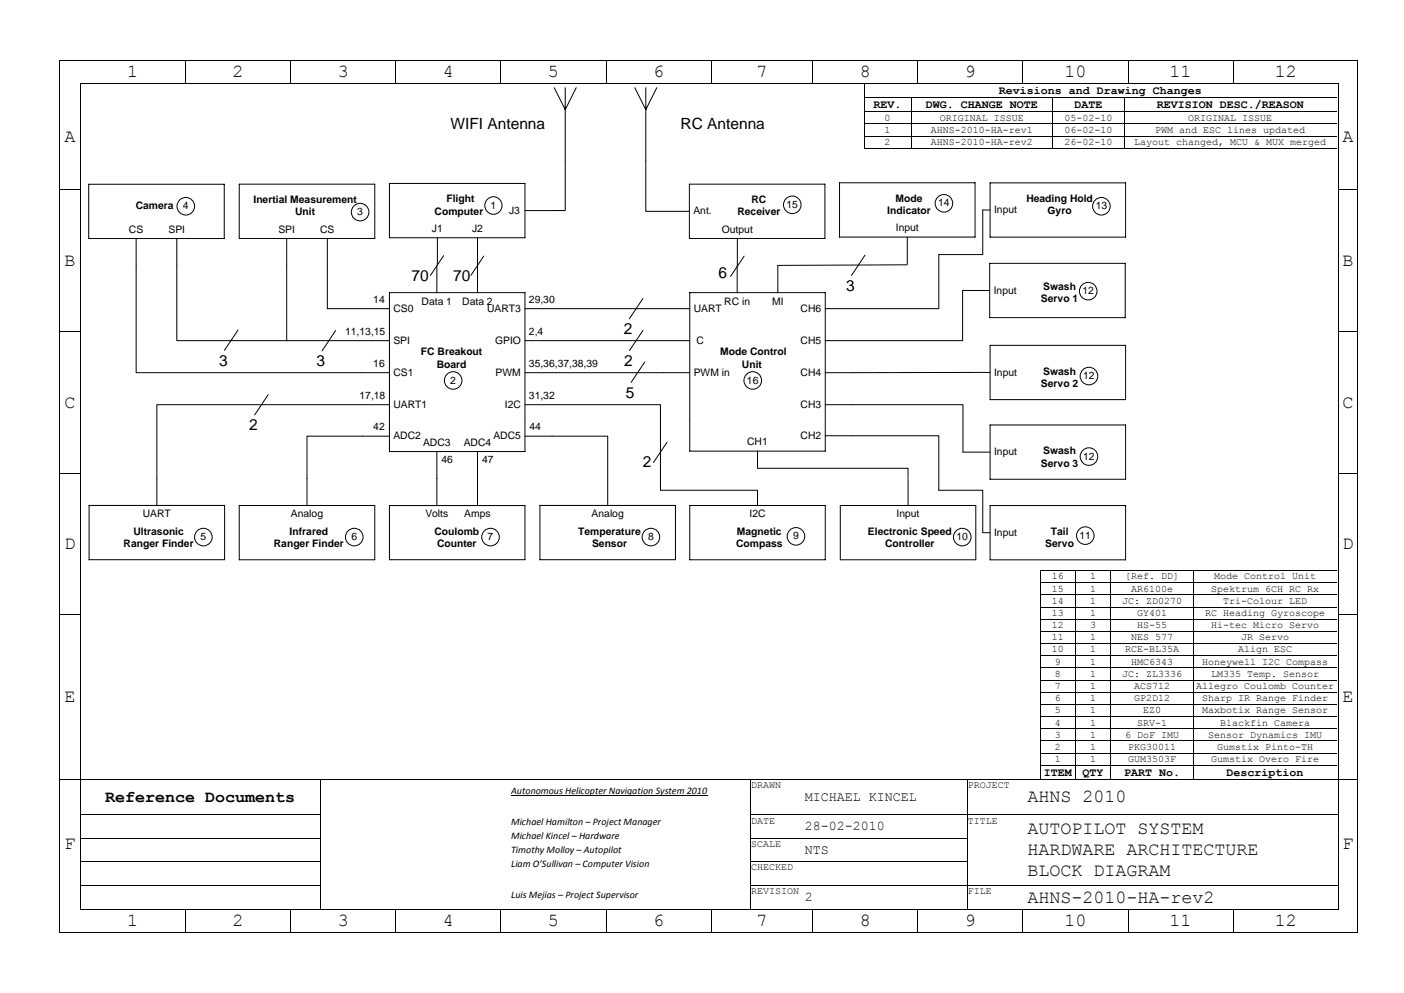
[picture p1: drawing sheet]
<svg xmlns="http://www.w3.org/2000/svg" width="297mm" height="210mm" viewBox="0 0 297 210" stroke-linecap="round" stroke-linejoin="round" font-family="sans-serif">
<g fill="#000">
<path d="M12.5 12.7h.2v.2h-.2z" fill-rule="evenodd"/>
<path d="M12.5 12.7h.2v.2h-.2z" fill-rule="evenodd"/>
<path d="M12.5 17.6h.2v.2h-.2z" fill-rule="evenodd"/>
<path d="M16.9 17.6h.2v.2h-.2z" fill-rule="evenodd"/>
<path d="M16.9 17.6h.2v.2h-.2z" fill-rule="evenodd"/>
<path d="M17 12.7h.2v.2h-.2z" fill-rule="evenodd"/>
<path d="M17.1 17.6h.2v.2h-.2z" fill-rule="evenodd"/>
<path d="M39.2 12.7h.1v.2h-.1z" fill-rule="evenodd"/>
<path d="M39.2 17.6h.1v.2h-.1z" fill-rule="evenodd"/>
<path d="M61.4 12.7h.2v.2h-.2z" fill-rule="evenodd"/>
<path d="M61.4 17.6h.2v.2h-.2z" fill-rule="evenodd"/>
<path d="M83.7 12.7h.1v.2h-.1z" fill-rule="evenodd"/>
<path d="M83.7 17.6h.1v.2h-.1z" fill-rule="evenodd"/>
<path d="M105.9 12.7h.2v.2h-.2z" fill-rule="evenodd"/>
<path d="M105.9 17.6h.2v.2h-.2z" fill-rule="evenodd"/>
<path d="M128.1 12.7h.2v.2h-.2z" fill-rule="evenodd"/>
<path d="M128.1 17.6h.2v.2h-.2z" fill-rule="evenodd"/>
<path d="M150.4 12.7h.2v.2h-.2z" fill-rule="evenodd"/>
<path d="M150.4 17.6h.2v.2h-.2z" fill-rule="evenodd"/>
<path d="M171.8 12.7h.2v.2h-.2z" fill-rule="evenodd"/>
<path d="M171.8 17.6h.2v.2h-.2z" fill-rule="evenodd"/>
<path d="M194.1 12.7h.2v.2h-.2z" fill-rule="evenodd"/>
<path d="M194.1 17.6h.2v.2h-.2z" fill-rule="evenodd"/>
<path d="M216.3 12.7h.2v.2h-.2z" fill-rule="evenodd"/>
<path d="M216.3 17.6h.2v.2h-.2z" fill-rule="evenodd"/>
<path d="M238.5 12.7h.2v.2h-.2z" fill-rule="evenodd"/>
<path d="M238.5 17.6h.2v.2h-.2z" fill-rule="evenodd"/>
<path d="M260.8 12.7h.2v.2h-.2z" fill-rule="evenodd"/>
<path d="M260.8 17.6h.2v.2h-.2z" fill-rule="evenodd"/>
<path d="M283 17.6h.2v.2h-.2z" fill-rule="evenodd"/>
<path d="M283 17.6h.2v.2h-.2z" fill-rule="evenodd"/>
<path d="M283.1 12.7h.2v.2h-.2z" fill-rule="evenodd"/>
<path d="M287.2 12.7h.2v.2h-.2z" fill-rule="evenodd"/>
<path d="M287.2 12.7h.2v.2h-.2z" fill-rule="evenodd"/>
<path d="M287.2 17.6h.2v.2h-.2z" fill-rule="evenodd"/>
<path d="M182.7 20.6h.2v.2h-.2z" fill-rule="evenodd"/>
<path d="M182.7 23.6h.2v.2h-.2z" fill-rule="evenodd"/>
<path d="M182.7 26.1h.2v.2h-.2z" fill-rule="evenodd"/>
<path d="M182.7 28.7h.2v.2h-.2z" fill-rule="evenodd"/>
<path d="M182.7 31.3h.2v.2h-.2z" fill-rule="evenodd"/>
<path d="M182.7 31.3h.2v.2h-.2z" fill-rule="evenodd"/>
<path d="M192.6 20.6h.2v.2h-.2z" fill-rule="evenodd"/>
<path d="M192.6 23.6h.2v.2h-.2z" fill-rule="evenodd"/>
<path d="M192.6 26.1h.2v.2h-.2z" fill-rule="evenodd"/>
<path d="M192.6 28.7h.2v.2h-.2z" fill-rule="evenodd"/>
<path d="M192.6 31.3h.2v.2h-.2z" fill-rule="evenodd"/>
<path d="M222.7 20.6h.1v.2h-.1z" fill-rule="evenodd"/>
<path d="M222.7 23.6h.1v.2h-.1z" fill-rule="evenodd"/>
<path d="M222.7 26.1h.1v.2h-.1z" fill-rule="evenodd"/>
<path d="M222.7 28.7h.1v.2h-.1z" fill-rule="evenodd"/>
<path d="M222.7 31.3h.1v.2h-.1z" fill-rule="evenodd"/>
<path d="M237.7 20.6h.2v.2h-.2z" fill-rule="evenodd"/>
<path d="M237.7 23.6h.2v.2h-.2z" fill-rule="evenodd"/>
<path d="M237.7 26.1h.2v.2h-.2z" fill-rule="evenodd"/>
<path d="M237.7 28.7h.2v.2h-.2z" fill-rule="evenodd"/>
<path d="M237.7 31.3h.2v.2h-.2z" fill-rule="evenodd"/>
<path d="M12.5 40.1h.2v.2h-.2z" fill-rule="evenodd"/>
<path d="M16.9 40.1h.2v.2h-.2z" fill-rule="evenodd"/>
<path d="M283 40.1h.2v.2h-.2z" fill-rule="evenodd"/>
<path d="M287.2 40.1h.2v.2h-.2z" fill-rule="evenodd"/>
<path d="M12.5 70.1h.2v.2h-.2z" fill-rule="evenodd"/>
<path d="M16.9 70.1h.2v.2h-.2z" fill-rule="evenodd"/>
<path d="M283 70.1h.2v.2h-.2z" fill-rule="evenodd"/>
<path d="M287.2 70.1h.2v.2h-.2z" fill-rule="evenodd"/>
<path d="M12.5 100.1h.2v.1h-.2z" fill-rule="evenodd"/>
<path d="M16.9 100.1h.2v.1h-.2z" fill-rule="evenodd"/>
<path d="M283 100.1h.2v.1h-.2z" fill-rule="evenodd"/>
<path d="M287.2 100.1h.2v.1h-.2z" fill-rule="evenodd"/>
<path d="M12.5 129.9h.2v.1h-.2z" fill-rule="evenodd"/>
<path d="M16.9 129.9h.2v.1h-.2z" fill-rule="evenodd"/>
<path d="M220 120.6h.2v.2h-.2z" fill-rule="evenodd"/>
<path d="M220 120.6h.2v.2h-.2z" fill-rule="evenodd"/>
<path d="M220 123.2h.2v.1h-.2z" fill-rule="evenodd"/>
<path d="M220 125.7h.2v.2h-.2z" fill-rule="evenodd"/>
<path d="M220 128.3h.2v.2h-.2z" fill-rule="evenodd"/>
<path d="M220 130.9h.2v.1h-.2z" fill-rule="evenodd"/>
<path d="M220 133.5h.2v.1h-.2z" fill-rule="evenodd"/>
<path d="M220 136h.2v.2h-.2z" fill-rule="evenodd"/>
<path d="M220 138.6h.2v.2h-.2z" fill-rule="evenodd"/>
<path d="M220.2 120.6h.1v.2h-.1z" fill-rule="evenodd"/>
<path d="M227.4 120.6h.2v.2h-.2z" fill-rule="evenodd"/>
<path d="M227.4 123.2h.2v.1h-.2z" fill-rule="evenodd"/>
<path d="M227.4 125.7h.2v.2h-.2z" fill-rule="evenodd"/>
<path d="M227.4 128.3h.2v.2h-.2z" fill-rule="evenodd"/>
<path d="M227.4 130.9h.2v.1h-.2z" fill-rule="evenodd"/>
<path d="M227.4 133.5h.2v.1h-.2z" fill-rule="evenodd"/>
<path d="M227.4 136h.2v.2h-.2z" fill-rule="evenodd"/>
<path d="M227.4 138.6h.2v.2h-.2z" fill-rule="evenodd"/>
<path d="M227.6 120.6h.1v.2h-.1z" fill-rule="evenodd"/>
<path d="M234.9 120.6h.2v.2h-.2z" fill-rule="evenodd"/>
<path d="M234.9 123.2h.2v.1h-.2z" fill-rule="evenodd"/>
<path d="M234.9 125.7h.2v.2h-.2z" fill-rule="evenodd"/>
<path d="M234.9 128.3h.2v.2h-.2z" fill-rule="evenodd"/>
<path d="M234.9 130.9h.2v.1h-.2z" fill-rule="evenodd"/>
<path d="M234.9 133.5h.2v.1h-.2z" fill-rule="evenodd"/>
<path d="M234.9 136h.2v.2h-.2z" fill-rule="evenodd"/>
<path d="M234.9 138.6h.2v.2h-.2z" fill-rule="evenodd"/>
<path d="M235.1 120.6h.2v.2h-.2z" fill-rule="evenodd"/>
<path d="M252.4 120.6h.2v.2h-.2z" fill-rule="evenodd"/>
<path d="M252.4 123.2h.2v.1h-.2z" fill-rule="evenodd"/>
<path d="M252.4 125.7h.2v.2h-.2z" fill-rule="evenodd"/>
<path d="M252.4 128.3h.2v.2h-.2z" fill-rule="evenodd"/>
<path d="M252.4 130.9h.2v.1h-.2z" fill-rule="evenodd"/>
<path d="M252.4 133.5h.2v.1h-.2z" fill-rule="evenodd"/>
<path d="M252.4 136h.2v.2h-.2z" fill-rule="evenodd"/>
<path d="M252.4 138.6h.2v.2h-.2z" fill-rule="evenodd"/>
<path d="M252.6 120.6h.2v.2h-.2z" fill-rule="evenodd"/>
<path d="M283 129.9h.2v.1h-.2z" fill-rule="evenodd"/>
<path d="M287.2 129.9h.2v.1h-.2z" fill-rule="evenodd"/>
<path d="M220 141.2h.2v.1h-.2z" fill-rule="evenodd"/>
<path d="M220 143.7h.2v.2h-.2z" fill-rule="evenodd"/>
<path d="M220 146.3h.2v.2h-.2z" fill-rule="evenodd"/>
<path d="M220 148.9h.2v.2h-.2z" fill-rule="evenodd"/>
<path d="M220 151.5h.2v.1h-.2z" fill-rule="evenodd"/>
<path d="M220 154h.2v.2h-.2z" fill-rule="evenodd"/>
<path d="M220 156.6h.2v.2h-.2z" fill-rule="evenodd"/>
<path d="M220 159.2h.2v.2h-.2z" fill-rule="evenodd"/>
<path d="M227.4 141.2h.2v.1h-.2z" fill-rule="evenodd"/>
<path d="M227.4 143.7h.2v.2h-.2z" fill-rule="evenodd"/>
<path d="M227.4 146.3h.2v.2h-.2z" fill-rule="evenodd"/>
<path d="M227.4 148.9h.2v.2h-.2z" fill-rule="evenodd"/>
<path d="M227.4 151.5h.2v.1h-.2z" fill-rule="evenodd"/>
<path d="M227.4 154h.2v.2h-.2z" fill-rule="evenodd"/>
<path d="M227.4 156.6h.2v.2h-.2z" fill-rule="evenodd"/>
<path d="M227.4 159.2h.2v.2h-.2z" fill-rule="evenodd"/>
<path d="M234.9 141.2h.2v.1h-.2z" fill-rule="evenodd"/>
<path d="M234.9 143.7h.2v.2h-.2z" fill-rule="evenodd"/>
<path d="M234.9 146.3h.2v.2h-.2z" fill-rule="evenodd"/>
<path d="M234.9 148.9h.2v.2h-.2z" fill-rule="evenodd"/>
<path d="M234.9 151.5h.2v.1h-.2z" fill-rule="evenodd"/>
<path d="M234.9 154h.2v.2h-.2z" fill-rule="evenodd"/>
<path d="M234.9 156.6h.2v.2h-.2z" fill-rule="evenodd"/>
<path d="M234.9 159.2h.2v.2h-.2z" fill-rule="evenodd"/>
<path d="M252.4 141.2h.2v.1h-.2z" fill-rule="evenodd"/>
<path d="M252.4 143.7h.2v.2h-.2z" fill-rule="evenodd"/>
<path d="M252.4 146.3h.2v.2h-.2z" fill-rule="evenodd"/>
<path d="M252.4 148.9h.2v.2h-.2z" fill-rule="evenodd"/>
<path d="M252.4 151.5h.2v.1h-.2z" fill-rule="evenodd"/>
<path d="M252.4 154h.2v.2h-.2z" fill-rule="evenodd"/>
<path d="M252.4 156.6h.2v.2h-.2z" fill-rule="evenodd"/>
<path d="M252.4 159.2h.2v.2h-.2z" fill-rule="evenodd"/>
<path d="M12.5 164.8h.2v.1h-.2z" fill-rule="evenodd"/>
<path d="M12.5 172.2h.2v.2h-.2z" fill-rule="evenodd"/>
<path d="M12.5 177.2h.2v.1h-.2z" fill-rule="evenodd"/>
<path d="M16.9 164.8h.2v.1h-.2z" fill-rule="evenodd"/>
<path d="M16.9 172.2h.2v.2h-.2z" fill-rule="evenodd"/>
<path d="M16.9 177.2h.2v.1h-.2z" fill-rule="evenodd"/>
<path d="M67.6 164.8h.2v.1h-.2z" fill-rule="evenodd"/>
<path d="M67.6 172.2h.2v.2h-.2z" fill-rule="evenodd"/>
<path d="M67.6 177.2h.2v.1h-.2z" fill-rule="evenodd"/>
<path d="M158.7 164.8h.2v.1h-.2z" fill-rule="evenodd"/>
<path d="M158.7 172.2h.2v.2h-.2z" fill-rule="evenodd"/>
<path d="M158.7 177.2h.2v.1h-.2z" fill-rule="evenodd"/>
<path d="M170.2 164.8h.2v.1h-.2z" fill-rule="evenodd"/>
<path d="M170.2 172.2h.2v.2h-.2z" fill-rule="evenodd"/>
<path d="M170.2 177.2h.2v.1h-.2z" fill-rule="evenodd"/>
<path d="M204.5 164.8h.2v.1h-.2z" fill-rule="evenodd"/>
<path d="M204.5 172.2h.2v.2h-.2z" fill-rule="evenodd"/>
<path d="M204.5 177.2h.2v.1h-.2z" fill-rule="evenodd"/>
<path d="M217.3 164.8h.2v.1h-.2z" fill-rule="evenodd"/>
<path d="M217.3 172.2h.2v.2h-.2z" fill-rule="evenodd"/>
<path d="M220 161.8h.2v.2h-.2z" fill-rule="evenodd"/>
<path d="M227.4 161.8h.2v.2h-.2z" fill-rule="evenodd"/>
<path d="M234.9 161.8h.2v.2h-.2z" fill-rule="evenodd"/>
<path d="M252.4 161.8h.2v.2h-.2z" fill-rule="evenodd"/>
<path d="M283 164.8h.2v.1h-.2z" fill-rule="evenodd"/>
<path d="M283 172.2h.2v.2h-.2z" fill-rule="evenodd"/>
<path d="M283 177.2h.2v.1h-.2z" fill-rule="evenodd"/>
<path d="M287.2 164.8h.2v.1h-.2z" fill-rule="evenodd"/>
<path d="M287.2 172.2h.2v.2h-.2z" fill-rule="evenodd"/>
<path d="M287.2 177.2h.2v.1h-.2z" fill-rule="evenodd"/>
<path d="M12.5 182.1h.2v.2h-.2z" fill-rule="evenodd"/>
<path d="M12.5 187.1h.2v.2h-.2z" fill-rule="evenodd"/>
<path d="M12.5 192.2h.2v.2h-.2z" fill-rule="evenodd"/>
<path d="M12.5 197.1h.2v.2h-.2z" fill-rule="evenodd"/>
<path d="M12.5 197.1h.2v.2h-.2z" fill-rule="evenodd"/>
<path d="M16.8 197.1h.1v.2h-.1z" fill-rule="evenodd"/>
<path d="M16.9 182.1h.2v.2h-.2z" fill-rule="evenodd"/>
<path d="M16.9 187.1h.2v.2h-.2z" fill-rule="evenodd"/>
<path d="M16.9 192.2h.2v.2h-.2z" fill-rule="evenodd"/>
<path d="M16.9 192.2h.2v.2h-.2z" fill-rule="evenodd"/>
<path d="M17.1 192.2h.2v.2h-.2z" fill-rule="evenodd"/>
<path d="M39.2 192.2h.1v.2h-.1z" fill-rule="evenodd"/>
<path d="M39.2 197.1h.1v.2h-.1z" fill-rule="evenodd"/>
<path d="M61.4 192.2h.2v.2h-.2z" fill-rule="evenodd"/>
<path d="M61.4 197.1h.2v.2h-.2z" fill-rule="evenodd"/>
<path d="M67.6 182.1h.2v.2h-.2z" fill-rule="evenodd"/>
<path d="M67.6 187.1h.2v.2h-.2z" fill-rule="evenodd"/>
<path d="M67.6 192.2h.2v.2h-.2z" fill-rule="evenodd"/>
<path d="M83.7 192.2h.1v.2h-.1z" fill-rule="evenodd"/>
<path d="M83.7 197.1h.1v.2h-.1z" fill-rule="evenodd"/>
<path d="M105.9 192.2h.2v.2h-.2z" fill-rule="evenodd"/>
<path d="M105.9 197.1h.2v.2h-.2z" fill-rule="evenodd"/>
<path d="M128.1 192.2h.2v.2h-.2z" fill-rule="evenodd"/>
<path d="M128.1 197.1h.2v.2h-.2z" fill-rule="evenodd"/>
<path d="M150.4 192.2h.2v.2h-.2z" fill-rule="evenodd"/>
<path d="M150.4 197.1h.2v.2h-.2z" fill-rule="evenodd"/>
<path d="M158.7 182.1h.2v.2h-.2z" fill-rule="evenodd"/>
<path d="M158.7 187.1h.2v.2h-.2z" fill-rule="evenodd"/>
<path d="M158.7 192.2h.2v.2h-.2z" fill-rule="evenodd"/>
<path d="M170.2 182.1h.2v.2h-.2z" fill-rule="evenodd"/>
<path d="M170.2 187.1h.2v.2h-.2z" fill-rule="evenodd"/>
<path d="M170.2 192.2h.2v.2h-.2z" fill-rule="evenodd"/>
<path d="M170.4 192.2h1.4v.2h-1.4z" fill-rule="evenodd"/>
<path d="M171.8 192.2h.2v.2h-.2z" fill-rule="evenodd"/>
<path d="M171.8 197.1h.2v.2h-.2z" fill-rule="evenodd"/>
<path d="M194.1 192.2h.2v.2h-.2z" fill-rule="evenodd"/>
<path d="M194.1 197.1h.2v.2h-.2z" fill-rule="evenodd"/>
<path d="M204.5 182.1h.2v.2h-.2z" fill-rule="evenodd"/>
<path d="M204.5 187.1h.2v.2h-.2z" fill-rule="evenodd"/>
<path d="M204.5 192.2h.2v.2h-.2z" fill-rule="evenodd"/>
<path d="M216.3 192.2h.2v.2h-.2z" fill-rule="evenodd"/>
<path d="M216.3 197.1h.2v.2h-.2z" fill-rule="evenodd"/>
<path d="M216.5 192.2h.8v.2h-.8z" fill-rule="evenodd"/>
<path d="M217.3 187.1h.2v.2h-.2z" fill-rule="evenodd"/>
<path d="M217.3 192.2h.2v.2h-.2z" fill-rule="evenodd"/>
<path d="M238.5 192.2h.2v.2h-.2z" fill-rule="evenodd"/>
<path d="M238.5 197.1h.2v.2h-.2z" fill-rule="evenodd"/>
<path d="M260.8 192.2h.2v.2h-.2z" fill-rule="evenodd"/>
<path d="M260.8 197.1h.2v.2h-.2z" fill-rule="evenodd"/>
<path d="M282.9 197.1h.1v.2h-.1z" fill-rule="evenodd"/>
<path d="M283 182.1h.2v.2h-.2z" fill-rule="evenodd"/>
<path d="M283 187.1h.2v.2h-.2z" fill-rule="evenodd"/>
<path d="M283 192.2h.2v.2h-.2z" fill-rule="evenodd"/>
<path d="M283 192.2h.2v.2h-.2z" fill-rule="evenodd"/>
<path d="M287.2 182.1h.2v.2h-.2z" fill-rule="evenodd"/>
<path d="M287.2 187.1h.2v.2h-.2z" fill-rule="evenodd"/>
<path d="M287.2 192.2h.2v.2h-.2z" fill-rule="evenodd"/>
<path d="M287.2 197.1h.2v.2h-.2z" fill-rule="evenodd"/>
<path d="M287.2 197.1h.2v.2h-.2z" fill-rule="evenodd"/>
</g>
<g fill="none" stroke="#000" stroke-width=".21">
<path d="M12.6 12.9v4.7M12.6 17.8v22.3M12.7 12.8h4.3M17 17.8v22.3M17.2 12.8h22M17.3 17.7h21.9M39.3 12.9v4.7M39.3 12.8h22.1M39.3 17.7h22.1M61.5 12.9v4.7M61.6 12.8h22.1M61.6 17.7h22.1"/>
<path d="M83.8 12.9v4.7M83.8 12.8h22.1M83.8 17.7h22.1M106 12.9v4.7M106.1 12.8h22M106.1 17.7h22M128.2 12.9v4.7M128.3 12.8h22.1M128.3 17.7h22.1M150.5 12.9v4.7M150.6 12.8h21.2M150.6 17.7h21.2"/>
<path d="M171.9 12.9v4.7M172 12.8h22.1M172 17.7h22.1M182.8 17.8v2.8M194.2 12.9v4.7M194.3 12.8h22M194.3 17.7h22M216.4 12.9v4.7M216.5 12.8h22M216.5 17.7h22M238.6 12.9v4.7M238.7 12.8h22.1"/>
<path d="M238.7 17.7h22.1M260.9 12.9v4.7M261 12.8h22.1M261 17.7h22M283.1 17.8v22.3M283.3 12.8h3.9M287.3 12.9v4.7M287.3 17.8v22.3M182.8 20.8v2.8M182.8 23.8v2.3M182.8 26.3v2.4M182.8 28.9v2.4"/>
<path d="M182.9 20.7h9.7M182.9 23.7h9.7M182.9 26.2h9.7M182.9 28.8h9.7M182.9 31.4h9.7M192.7 20.8v2.8M192.7 23.8v2.3M192.7 26.3v2.4M192.7 28.9v2.4M192.8 20.7h29.9M192.8 23.7h29.9M192.8 26.2h29.9"/>
<path d="M192.8 28.8h29.9M192.8 31.4h29.9M222.8 20.8v2.8M222.8 23.8v2.3M222.8 26.3v2.4M222.8 28.9v2.4M222.8 20.7h14.9M222.8 23.7h14.9M222.8 26.2h14.9M222.8 28.8h14.9M222.8 31.4h14.9M237.8 20.8v2.8"/>
<path d="M237.8 23.8v2.3M237.8 26.3v2.4M237.8 28.9v2.4M237.9 20.7h44.9M237.9 23.7h44.9M237.9 26.2h44.9M237.9 28.8h44.9M237.9 31.4h44.9M12.6 40.3v29.8M12.7 40.2h4.2M17 40.3v29.8M283.1 40.3v29.8"/>
<path d="M283.2 40.2h4M287.3 40.3v29.8M12.6 70.3v29.8M12.7 70.2h4.2M17 70.3v29.8M283.1 70.3v29.8M283.2 70.2h4M287.3 70.3v29.8M12.6 100.2v29.7M12.7 100.1h4.2M17 100.2v29.7M283.1 100.2v29.7"/>
<path d="M283.2 100.1h4M287.3 100.2v29.7M12.6 130v34.8M12.7 129.9h4.2M17 130v34.8M220.1 120.8v2.4M220.1 123.3v2.4M220.1 125.9v2.4M220.1 128.5v2.4M220.1 131v2.5M220.1 133.6v2.4M220.1 136.2v2.4"/>
<path d="M220.1 138.8v2.4M220.2 123.3h7.2M220.2 125.8h7.2M220.2 128.4h7.2M220.2 131h7.2M220.2 133.5h7.2M220.2 136.1h7.2M220.2 138.7h7.2M220.3 120.7h7.1M227.5 120.8v2.4M227.5 123.3v2.4M227.5 125.9v2.4"/>
<path d="M227.5 128.5v2.4M227.5 131v2.5M227.5 133.6v2.4M227.5 136.2v2.4M227.5 138.8v2.4M227.6 123.3h7.3M227.6 125.8h7.3M227.6 128.4h7.3M227.6 131h7.3M227.6 133.5h7.3M227.6 136.1h7.3M227.6 138.7h7.3"/>
<path d="M227.7 120.7h7.2M235 120.8v2.4M235 123.3v2.4M235 125.9v2.4M235 128.5v2.4M235 131v2.5M235 133.6v2.4M235 136.2v2.4M235 138.8v2.4M235.1 123.3h17.3M235.1 125.8h17.3M235.1 128.4h17.3"/>
<path d="M235.1 131h17.3M235.1 133.5h17.3M235.1 136.1h17.3M235.1 138.7h17.3M235.3 120.7h17.1M252.5 120.8v2.4M252.5 123.3v2.4M252.5 125.9v2.4M252.5 128.5v2.4M252.5 131v2.5M252.5 133.6v2.4M252.5 136.2v2.4"/>
<path d="M252.5 138.8v2.4M252.6 123.3h30.2M252.6 125.8h30.2M252.6 128.4h30.2M252.6 131h30.2M252.6 133.5h30.2M252.6 136.1h30.2M252.6 138.7h30.2M252.8 120.7h30M283.1 130v34.8M283.2 129.9h4M287.3 130v34.8"/>
<path d="M220.1 141.3v2.4M220.1 143.9v2.4M220.1 146.5v2.4M220.1 149.1v2.4M220.1 151.6v2.4M220.1 154.2v2.4M220.1 156.8v2.4M220.1 159.4v2.4M220.2 141.2h7.2M220.2 143.8h7.2M220.2 146.4h7.2M220.2 149h7.2"/>
<path d="M220.2 151.5h7.2M220.2 154.1h7.2M220.2 156.7h7.2M220.2 159.3h7.2M227.5 141.3v2.4M227.5 143.9v2.4M227.5 146.5v2.4M227.5 149.1v2.4M227.5 151.6v2.4M227.5 154.2v2.4M227.5 156.8v2.4M227.5 159.4v2.4"/>
<path d="M227.6 141.2h7.3M227.6 143.8h7.3M227.6 146.4h7.3M227.6 149h7.3M227.6 151.5h7.3M227.6 154.1h7.3M227.6 156.7h7.3M227.6 159.3h7.3M235 141.3v2.4M235 143.9v2.4M235 146.5v2.4M235 149.1v2.4"/>
<path d="M235 151.6v2.4M235 154.2v2.4M235 156.8v2.4M235 159.4v2.4M235.1 141.2h17.3M235.1 143.8h17.3M235.1 146.4h17.3M235.1 149h17.3M235.1 151.5h17.3M235.1 154.1h17.3M235.1 156.7h17.3M235.1 159.3h17.3"/>
<path d="M252.5 141.3v2.4M252.5 143.9v2.4M252.5 146.5v2.4M252.5 149.1v2.4M252.5 151.6v2.4M252.5 154.2v2.4M252.5 156.8v2.4M252.5 159.4v2.4M252.6 141.2h30.2M252.6 143.8h30.2M252.6 146.4h30.2M252.6 149h30.2"/>
<path d="M252.6 151.5h30.2M252.6 154.1h30.2M252.6 156.7h30.2M252.6 159.3h30.2M12.6 164.9v7.3M12.6 172.4v4.8M12.6 177.3v4.8M12.7 164.8h4.2M17 164.9v7.3M17 172.4v4.8M17 177.3v4.8M17.1 164.8h50.5"/>
<path d="M17.1 172.3h50.5M17.1 177.2h50.5M67.7 164.9v7.3M67.7 172.4v4.8M67.7 177.3v4.8M67.8 164.8h90.9M158.8 164.9v7.3M158.8 172.4v4.8M158.8 177.3v4.8M158.9 164.8h11.3M158.9 172.3h11.3M158.9 177.2h11.3"/>
<path d="M170.4 164.8h34.1M170.4 172.3h34.1M170.4 177.2h34.1M204.6 164.9v7.3M204.6 172.4v4.8M204.6 177.3v4.8M204.7 164.8h12.6M204.7 172.3h12.6M217.5 164.8h65.5M217.5 172.3h65.5M220.1 162v2.8M220.2 161.9h7.2"/>
<path d="M227.5 162v2.8M227.6 161.9h7.3M235 162v2.8M235.1 161.9h17.3M252.5 162v2.8M252.6 161.9h30.2M283.1 164.9v7.3M283.1 172.4v4.8M283.1 177.3v4.8M283.2 164.8h4M287.3 164.9v7.3M287.3 172.4v4.8"/>
<path d="M287.3 177.3v4.8M12.6 182.3v4.8M12.6 187.3v4.9M12.6 192.4v4.7M12.7 197.2h26.5M17 182.3v4.8M17 187.3v4.9M17.1 182.2h50.5M17.1 187.2h50.5M17.3 192.3h21.9M39.3 192.4v4.7M39.3 192.3h22.1"/>
<path d="M39.3 197.2h22.1M61.5 192.4v4.7M61.6 192.3h6M61.6 197.2h22.1M67.7 182.3v4.8M67.7 187.3v4.9M67.8 192.3h15.9M83.8 192.4v4.7M83.8 192.3h22.1M83.8 197.2h22.1M106 192.4v4.7M106.1 192.3h22"/>
<path d="M106.1 197.2h22M128.2 192.4v4.7M128.3 192.3h22.1M128.3 197.2h22.1M150.5 192.4v4.7M150.6 192.3h8.1M150.6 197.2h21.2M158.8 182.3v4.8M158.8 187.3v4.9M158.9 182.2h11.3M158.9 187.2h11.3M158.9 192.3h11.3"/>
<path d="M170.4 182.2h34.1M170.4 187.2h34.1M171.9 192.4v4.7M172 192.3h22.1M172 197.2h22.1M194.2 192.4v4.7M194.3 192.3h10.2M194.3 197.2h22M204.6 182.3v4.8M204.6 187.3v4.9M204.7 187.2h12.6M204.7 192.3h11.6"/>
<path d="M216.4 192.4v4.7M216.5 197.2h22M217.5 187.2h65.5M217.5 192.3h21M238.6 192.4v4.7M238.7 192.3h22.1M238.7 197.2h22.1M260.9 192.4v4.7M261 192.3h22M261 197.2h26.2M283.1 182.3v4.8M283.1 187.3v4.9"/>
<path d="M287.3 182.3v4.8M287.3 187.3v4.9M287.3 192.4v4.7"/>
</g>
<path d="M108.1 165.9h49.1v25.1h-49.1z" fill-rule="evenodd" fill="#fff"/>
<path d="M108.1 168.2h41.6" fill="none" stroke="#000" stroke-width=".21"/>
<path d="M82.4 38.8h28.6v11.5h-28.6z" fill-rule="evenodd" fill="#fff"/>
<path d="M82.4 38.8h28.6v11.5h-28.6zM92.5 50.3v5.7M101 50.3v5.7M111 44.5h5.8" fill="none" stroke="#000" stroke-width=".21"/>
<path d="M177.6 38.7h28.7v11.4h-28.7z" fill-rule="evenodd" fill="#fff"/>
<path d="M177.6 38.7h28.7v11.4h-28.7zM191.9 50.1v5.8" fill="none" stroke="#000" stroke-width=".21"/>
<path d="M209.4 55.7h28.6v11.5h-28.6z" fill-rule="evenodd" fill="#fff"/>
<path d="M209.4 55.7h28.6v11.5h-28.6zM203.6 61.4h5.8" fill="none" stroke="#000" stroke-width=".21"/>
<path d="M209.4 38.7h28.7v11.5h-28.7z" fill-rule="evenodd" fill="#fff"/>
<path d="M209.4 38.7h28.7v11.5h-28.7zM207.9 44.4h1.5" fill="none" stroke="#000" stroke-width=".21"/>
<path d="M114.2 106.9h28.7v11.5h-28.7z" fill-rule="evenodd" fill="#fff"/>
<path d="M114.2 106.9h28.7v11.5h-28.7zM128.6 101.2v5.7" fill="none" stroke="#000" stroke-width=".21"/>
<path d="M50.6 39h28.7v11.4h-28.7z" fill-rule="evenodd" fill="#fff"/>
<path d="M50.6 39h28.7v11.4h-28.7zM60.6 50.4v5.8M69.2 50.4v5.8" fill="none" stroke="#000" stroke-width=".21"/>
<path d="M18.8 39h28.6v11.4h-28.6z" fill-rule="evenodd" fill="#fff"/>
<path d="M18.8 39h28.6v11.4h-28.6zM28.8 50.4v5.8M37.4 50.4v5.8" fill="none" stroke="#000" stroke-width=".21"/>
<path d="M18.8 106.9h28.7v11.5h-28.7z" fill-rule="evenodd" fill="#fff"/>
<path d="M18.8 106.9h28.7v11.5h-28.7zM33.2 101.2v5.7" fill="none" stroke="#000" stroke-width=".21"/>
<path d="M82.4 89h28.6v6.5h-28.6z" fill-rule="evenodd" fill="#fff"/>
<path d="M117.2 18.5l2.4 4.7 2.3-4.7M119.6 18.5v15.5M76.6 92.2h5.8M82.4 89v6.5h28.6v-6.5M92.4 95.5v5.7M101 95.5v5.7M111 92.2h5.8" fill="none" stroke="#000" stroke-width=".21"/>
<path d="M82.4 61.9h28.6v27.1h-28.6z" fill-rule="evenodd" fill="#fff"/>
<g fill="none" stroke="#000" stroke-width=".21">
<path d="M134.3 18.5l2.3 4.7 2.3-4.7M136.6 18.5v15.5M119.6 34v10.5h-2.8M28.8 56.2v22.6h53.6M60.6 56.2v15.8h21.8M69.2 56.2v9.1h13.2M92.4 56.2v5.7M93.8 54.1l-2.7 4.2M101 56.2v5.7M102.3 54.2l-2.7 4M157.4 54.2l-2.8 4.3M71 69.9l-2.9 4.3"/>
<path d="M111 65.3h5.8M111 72h5.8M111 78.8h5.8M136 63.1l-2.9 4.3M150.9 76.7l-2.9 4.3M56.7 83.5l-2.8 4.3M82.4 85.6h-49.2v15.6M82.4 89v-27.1h28.6v27.1M111 85.6h5.8"/>
</g>
<path d="M50.6 106.9h28.7v11.5h-28.7z" fill-rule="evenodd" fill="#fff"/>
<path d="M141.1 93.5l-2.9 4.3M50.6 106.9h28.7v11.5h-28.7zM64.9 101.2v5.7" fill="none" stroke="#000" stroke-width=".21"/>
<path d="M82.4 106.9h28.6v11.5h-28.6z" fill-rule="evenodd" fill="#fff"/>
<path d="M82.4 106.9h28.6v11.5h-28.6zM92.4 101.2v5.7M101 101.2v5.7" fill="none" stroke="#000" stroke-width=".21"/>
<circle cx="104.4" cy="43.5" r="1.84" fill="#fff"/>
<circle cx="104.4" cy="43.5" r="1.84" fill="none" stroke="#000" stroke-width=".21"/>
<circle cx="95.9" cy="80.5" r="1.86" fill="#fff"/>
<circle cx="95.9" cy="80.5" r="1.86" fill="none" stroke="#000" stroke-width=".21"/>
<circle cx="76.2" cy="44.9" r="1.86" fill="#fff"/>
<circle cx="76.2" cy="44.9" r="1.86" fill="none" stroke="#000" stroke-width=".21"/>
<circle cx="39.3" cy="43.6" r="1.86" fill="#fff"/>
<circle cx="39.3" cy="43.6" r="1.86" fill="none" stroke="#000" stroke-width=".21"/>
<circle cx="43" cy="113.6" r="1.86" fill="#fff"/>
<circle cx="43" cy="113.6" r="1.86" fill="none" stroke="#000" stroke-width=".21"/>
<circle cx="74.9" cy="113.6" r="1.86" fill="#fff"/>
<circle cx="74.9" cy="113.6" r="1.86" fill="none" stroke="#000" stroke-width=".21"/>
<circle cx="230.2" cy="61.6" r="1.86" fill="#fff"/>
<circle cx="230.2" cy="61.6" r="1.86" fill="none" stroke="#000" stroke-width=".21"/>
<circle cx="233" cy="43.6" r="1.86" fill="#fff"/>
<circle cx="233" cy="43.6" r="1.86" fill="none" stroke="#000" stroke-width=".21"/>
<circle cx="199.7" cy="43" r="1.86" fill="#fff"/>
<circle cx="199.7" cy="43" r="1.86" fill="none" stroke="#000" stroke-width=".21"/>
<circle cx="199.5" cy="109.6" r="1.86" fill="#fff"/>
<circle cx="199.5" cy="109.6" r="1.86" fill="none" stroke="#000" stroke-width=".21"/>
<circle cx="137.7" cy="113.6" r="1.86" fill="#fff"/>
<circle cx="137.7" cy="113.6" r="1.86" fill="none" stroke="#000" stroke-width=".21"/>
<circle cx="103.8" cy="113.6" r="1.86" fill="#fff"/>
<g fill="none" stroke="#000" stroke-width=".21">
<path d="M37.4 56.2v15.8h23.3M50.3 69.8l-2.8 4.3M76.6 92.2h-11.7v9M116.8 92.2h11.8v9"/>
<circle cx="103.8" cy="113.6" r="1.86"/>
</g>
<path d="M145.9 106.9h28.7v11.5h-28.7z" fill-rule="evenodd" fill="#fff"/>
<path d="M145.9 106.9h28.7v11.5h-28.7zM160.2 103.7v3.2" fill="none" stroke="#000" stroke-width=".21"/>
<path d="M145.9 88.9h28.7v6.5h-28.7z" fill-rule="evenodd" fill="#fff"/>
<path d="M145.9 88.9v6.5h28.7v-6.5M160.2 95.4v3.6M174.6 92.2h5.7" fill="none" stroke="#000" stroke-width=".21"/>
<path d="M145.9 61.9h28.7v27.1h-28.7z" fill-rule="evenodd" fill="#fff"/>
<path d="M155.9 56.2v5.7M164.5 56.2v5.7M116.8 65.3h29.1M116.8 72h29.1M116.8 78.8h29.1M174.6 65.3h5.7M174.6 72h5.7M174.6 78.8h5.7M116.8 85.6h22.9v18.1h20.5M145.9 89v-27.1h28.7v27.1M174.6 85.6h5.7" fill="none" stroke="#000" stroke-width=".21"/>
<path d="M177.8 106.9h28.6v11.5h-28.6z" fill-rule="evenodd" fill="#fff"/>
<path d="M160.3 99h31.8v2.2M177.8 106.9h28.6v11.5h-28.6zM192.1 101.4v5.5" fill="none" stroke="#000" stroke-width=".21"/>
<path d="M209.4 106.9h28.7v11.5h-28.7z" fill-rule="evenodd" fill="#fff"/>
<path d="M207.9 112.7h1.5M209.4 106.9h28.7v11.5h-28.7z" fill="none" stroke="#000" stroke-width=".21"/>
<path d="M209.4 89.9h28.7v11.5h-28.7z" fill-rule="evenodd" fill="#fff"/>
<path d="M203.7 95.6h5.7M209.4 89.9h28.7v11.5h-28.7z" fill="none" stroke="#000" stroke-width=".21"/>
<path d="M209.4 73h28.7v11.5h-28.7z" fill-rule="evenodd" fill="#fff"/>
<path d="M191.9 56l-27.4 .1M207.9 44.4v9.4h-9.3v11.5h-18.3M203.6 61.4v10.6h-23.3M209.4 78.8h-29.1M209.4 73h28.7v11.5h-28.7zM180.3 85.6h23.4v10M180.3 92.2h18.3v11.5h9.3v9" fill="none" stroke="#000" stroke-width=".21"/>
<path d="M145.8 39h28.7v11.4h-28.7z" fill-rule="evenodd" fill="#fff"/>
<path d="M136.6 34v10.7h9.2M145.8 39h28.7v11.4h-28.7zM156 50.4v5.7" fill="none" stroke="#000" stroke-width=".21"/>
<circle cx="230.4" cy="79.5" r="1.86" fill="#fff"/>
<circle cx="230.4" cy="79.5" r="1.86" fill="none" stroke="#000" stroke-width=".21"/>
<circle cx="230.4" cy="96.6" r="1.86" fill="#fff"/>
<circle cx="230.4" cy="96.6" r="1.86" fill="none" stroke="#000" stroke-width=".21"/>
<circle cx="229.6" cy="113.3" r="1.86" fill="#fff"/>
<circle cx="229.6" cy="113.3" r="1.86" fill="none" stroke="#000" stroke-width=".21"/>
<circle cx="168.4" cy="113.4" r="1.86" fill="#fff"/>
<circle cx="168.4" cy="113.4" r="1.86" fill="none" stroke="#000" stroke-width=".21"/>
<circle cx="203.6" cy="113.6" r="1.86" fill="#fff"/>
<circle cx="203.6" cy="113.6" r="1.86" fill="none" stroke="#000" stroke-width=".21"/>
<circle cx="167.6" cy="43.3" r="1.86" fill="#fff"/>
<circle cx="167.6" cy="43.3" r="1.86" fill="none" stroke="#000" stroke-width=".21"/>
<circle cx="159.2" cy="80.5" r="1.86" fill="#fff"/>
<g fill="none" stroke="#000" stroke-width=".21">
<path d="M183 54l-2.9 4.3M136 69.8l-2.8 4.3M136.4 76.6l-2.9 4.3"/>
<circle cx="159.2" cy="80.5" r="1.86"/>
</g>
<g font-size="3.9">
<text x="26.9" y="16.3">1</text>
<text x="49.2" y="16.3">2</text>
<text x="71.5" y="16.3">3</text>
<text x="93.7" y="16.3">4</text>
<text x="115.9" y="16.3">5</text>
<text x="138.2" y="16.3">6</text>
<text x="160" y="16.3">7</text>
<text x="181.9" y="16.3">8</text>
<text x="204.1" y="16.3">9</text>
<text x="225.2" y="16.3">10</text>
<text x="247.4" y="16.3">11</text>
<text x="269.7" y="16.3">12</text>
<text x="13.6" y="30.1">A</text>
<text x="284" y="30.1">A</text>
<text x="13.6" y="56.3">B</text>
<text x="284" y="56.3">B</text>
<text x="13.6" y="86.3">C</text>
<text x="284" y="86.3">C</text>
<text x="13.6" y="116.1">D</text>
<text x="284" y="116.1">D</text>
<text x="13.6" y="148.5">E</text>
<text x="284" y="148.5">E</text>
<text x="217.3" y="169.7">AHNS 2010</text>
<text x="13.6" y="179.7">F</text>
<text x="217.3" y="176.5">AUTOPILOT SYSTEM</text>
<text x="284" y="179.7">F</text>
<text x="217.3" y="180.9">HARDWARE ARCHITECTURE</text>
<text x="217.3" y="185.3">BLOCK DIAGRAM</text>
<text x="217.3" y="190.9">AHNS-2010-HA-rev2</text>
<text x="26.9" y="195.9">1</text>
<text x="49.2" y="195.9">2</text>
<text x="71.5" y="195.9">3</text>
<text x="93.7" y="195.9">4</text>
<text x="115.9" y="195.9">5</text>
<text x="138.2" y="195.9">6</text>
<text x="160" y="195.9">7</text>
<text x="181.9" y="195.9">8</text>
<text x="204.1" y="195.9">9</text>
<text x="225.2" y="195.9">10</text>
<text x="247.4" y="195.9">11</text>
<text x="269.7" y="195.9">12</text>
</g>
<text font-size="3.5" x="22.2" y="169.5">Reference Documents</text>
<g font-size="3.3">
<text x="95.3" y="27.3">WIFI Antenna</text>
<text x="144" y="27.3">RC Antenna</text>
<text x="87.1" y="59.5">70</text>
<text x="95.9" y="59.4">70</text>
<text x="152" y="58.9">6</text>
<text x="179" y="61.5">3</text>
<text x="132" y="70.7">2</text>
<text x="46.3" y="77.3">3</text>
<text x="67" y="77.4">3</text>
<text x="132" y="77.3">2</text>
<text x="132.4" y="84.1">5</text>
<text x="52.7" y="91">2</text>
<text x="136" y="98.8">2</text>
</g>
<g font-size="2.8">
<text x="170.2" y="169.4">MICHAEL KINCEL</text>
<text x="170.2" y="175.6">28-02-2010</text>
<text x="170.2" y="180.5">NTS</text>
<text x="170.2" y="190.6">2</text>
</g>
<g font-size="2.5">
<text x="184.8" y="22.8">REV.</text>
<text x="195.9" y="22.8">DWG. CHANGE NOTE</text>
<text x="211.3" y="19.9">Revisions and Drawing Changes</text>
<text x="227.3" y="22.8">DATE</text>
<text x="244.7" y="22.8">REVISION DESC./REASON</text>
<text x="220.8" y="164">ITEM</text>
<text x="229" y="164">QTY</text>
<text x="237.8" y="164">PART No.</text>
<text x="259.5" y="164">Description</text>
</g>
<g font-size="2.2">
<text x="28.7" y="44.3">Camera</text>
<text x="38.7" y="44.3">4</text>
<text x="53.6" y="42.9">Inertial Measurement</text>
<text x="62.4" y="45.6">Unit</text>
<text x="75.6" y="45.5">3</text>
<text x="91.9" y="45.4">Computer</text>
<text x="94.4" y="42.8">Flight</text>
<text x="103.8" y="44.1">1</text>
<text x="107.7" y="45.2">J3</text>
<text x="146.7" y="45.4">Ant.</text>
<text x="156" y="45.6">Receiver</text>
<text x="159" y="42.9">RC</text>
<text x="166.4" y="44">15</text>
<text x="187.7" y="45.3">Indicator</text>
<text x="189.5" y="42.6">Mode</text>
<text x="198.5" y="43.7">14</text>
<text x="210.3" y="45.1">Input</text>
<text x="217.1" y="42.7">Heading Hold</text>
<text x="221.6" y="45.3">Gyro</text>
<text x="231.8" y="44.3">13</text>
<text x="27.3" y="49.2">CS</text>
<text x="35.6" y="49.2">SPI</text>
<text x="58.9" y="49.2">SPI</text>
<text x="67.7" y="49.2">CS</text>
<text x="91.4" y="49">J1</text>
<text x="99.9" y="49.1">J2</text>
<text x="152.7" y="49.2">Output</text>
<text x="189.5" y="48.9">Input</text>
<text x="79" y="64.1">14</text>
<text x="83.2" y="65.9">CS0</text>
<text x="89.2" y="64.4">Data 1</text>
<text x="97.8" y="64.4">Data 2</text>
<text x="103" y="65.9">UART3</text>
<text x="111.9" y="64.1">29,30</text>
<text x="146.8" y="65.9">UART</text>
<text x="153.2" y="64.4">RC in</text>
<text x="163.3" y="64.4">MI</text>
<text x="169.4" y="65.9">CH6</text>
<text x="210.2" y="62.1">Input</text>
<text x="220.2" y="63.9">Servo 1</text>
<text x="220.7" y="61.2">Swash</text>
<text x="229" y="62.2">12</text>
<text x="73" y="70.8">11,13,15</text>
<text x="111.9" y="70.8">2,4</text>
<text x="79" y="77.6">16</text>
<text x="83.2" y="72.7">SPI</text>
<text x="89.1" y="75.2">FC Breakout</text>
<text x="92.4" y="77.8">Board</text>
<text x="104.7" y="72.7">GPIO</text>
<text x="111.9" y="77.6">35,36,37,38,39</text>
<text x="147.3" y="72.7">C</text>
<text x="152.3" y="75.2">Mode Control</text>
<text x="157" y="77.8">Unit</text>
<text x="169.4" y="72.7">CH5</text>
<text x="83.2" y="79.5">CS1</text>
<text x="95.3" y="81.1">2</text>
<text x="104.9" y="79.5">PWM</text>
<text x="146.8" y="79.5">PWM in</text>
<text x="158" y="81.1">16</text>
<text x="169.4" y="79.5">CH4</text>
<text x="210.3" y="79.4">Input</text>
<text x="220.2" y="81.8">Servo 2</text>
<text x="220.7" y="79.2">Swash</text>
<text x="229.1" y="80.2">12</text>
<text x="76.1" y="84.4">17,18</text>
<text x="83.2" y="86.2">UART1</text>
<text x="106.8" y="86.2">I2C</text>
<text x="111.9" y="84.4">31,32</text>
<text x="169.4" y="86.2">CH3</text>
<text x="79" y="91">42</text>
<text x="83.2" y="92.9">ADC2</text>
<text x="89.5" y="94.3">ADC3</text>
<text x="98.1" y="94.3">ADC4</text>
<text x="104.4" y="92.9">ADC5</text>
<text x="112" y="91">44</text>
<text x="158.1" y="94.2">CH1</text>
<text x="169.4" y="92.8">CH2</text>
<text x="93.4" y="98">46</text>
<text x="102" y="98">47</text>
<text x="210.3" y="96.3">Input</text>
<text x="220.2" y="98.7">Servo 3</text>
<text x="220.7" y="96.1">Swash</text>
<text x="229.1" y="97.2">12</text>
<text x="28.2" y="113.1">Ultrasonic</text>
<text x="30.2" y="109.4">UART</text>
<text x="61.3" y="113.1">Infrared</text>
<text x="61.5" y="109.4">Analog</text>
<text x="90" y="109.4">Volts</text>
<text x="91.9" y="113.1">Coulomb</text>
<text x="98.2" y="109.4">Amps</text>
<text x="122.3" y="113.1">Temperature</text>
<text x="125.2" y="109.4">Analog</text>
<text x="155.9" y="113.1">Magnetic</text>
<text x="158.5" y="109.4">I2C</text>
<text x="183.6" y="113.1">Electronic Speed</text>
<text x="189.7" y="109.4">Input</text>
<text x="210.3" y="113.3">Input</text>
<text x="222.3" y="113.1">Tail</text>
<text x="228.4" y="113.9">11</text>
<text x="26.2" y="115.7">Ranger Finder</text>
<text x="42.4" y="114.2">5</text>
<text x="57.9" y="115.7">Ranger Finder</text>
<text x="74.3" y="114.2">6</text>
<text x="92.4" y="115.7">Counter</text>
<text x="103.2" y="114.2">7</text>
<text x="125.2" y="115.7">Sensor</text>
<text x="137.1" y="114.2">8</text>
<text x="155.7" y="115.7">Compass</text>
<text x="167.8" y="114.1">9</text>
<text x="187.3" y="115.7">Controller</text>
<text x="202.3" y="114.2">10</text>
<text x="221.1" y="115.7">Servo</text>
</g>
<g font-size="2.1">
<text x="187.1" y="25.5">0</text>
<text x="187.1" y="28.1">1</text>
<text x="196.9" y="28.1">AHNS-2010-HA-rev1</text>
<text x="198.8" y="25.5">ORIGINAL ISSUE</text>
<text x="225.2" y="25.5">05-02-10</text>
<text x="225.2" y="28.1">06-02-10</text>
<text x="244.4" y="28.1">PWM and ESC lines updated</text>
<text x="251.4" y="25.5">ORIGINAL ISSUE</text>
<text x="187.1" y="30.7">2</text>
<text x="196.9" y="30.7">AHNS-2010-HA-rev2</text>
<text x="225.2" y="30.7">26-02-10</text>
<text x="239.9" y="30.7">Layout changed, MCU &amp; MUX merged</text>
<text x="222.5" y="122.5">16</text>
<text x="222.5" y="125.1">15</text>
<text x="230.6" y="122.5">1</text>
<text x="230.6" y="125.1">1</text>
<text x="238" y="122.5">[Ref. DD]</text>
<text x="239.3" y="125.1">AR6100e</text>
<text x="256.2" y="125.1">Spektrum 6CH RC Rx</text>
<text x="256.8" y="122.5">Mode Control Unit</text>
<text x="222.5" y="127.7">14</text>
<text x="222.5" y="130.2">13</text>
<text x="230.6" y="127.7">1</text>
<text x="230.6" y="130.2">1</text>
<text x="237.4" y="127.7">JC: ZD0270</text>
<text x="240.6" y="130.2">GY401</text>
<text x="254.9" y="130.2">RC Heading Gyroscope</text>
<text x="258.7" y="127.7">Tri-Colour LED</text>
<text x="222.5" y="132.8">12</text>
<text x="222.5" y="135.4">11</text>
<text x="222.5" y="138">10</text>
<text x="230.6" y="132.8">3</text>
<text x="230.6" y="135.4">1</text>
<text x="230.6" y="138">1</text>
<text x="238" y="138">RCE-BL35A</text>
<text x="239.3" y="135.4">NES 577</text>
<text x="240.6" y="132.8">HS-55</text>
<text x="256.2" y="132.8">Hi-tec Micro Servo</text>
<text x="261.9" y="138">Align ESC</text>
<text x="262.6" y="135.4">JR Servo</text>
<text x="223.2" y="140.6">9</text>
<text x="223.2" y="143.1">8</text>
<text x="230.6" y="140.6">1</text>
<text x="230.6" y="143.1">1</text>
<text x="237.4" y="143.1">JC: ZL3336</text>
<text x="239.3" y="140.6">HMC6343</text>
<text x="254.3" y="140.6">Honeywell I2C Compass</text>
<text x="256.2" y="143.1">LM335 Temp. Sensor</text>
<text x="223.2" y="145.7">7</text>
<text x="223.2" y="148.3">6</text>
<text x="230.6" y="145.7">1</text>
<text x="230.6" y="148.3">1</text>
<text x="239.9" y="145.7">ACS712</text>
<text x="239.9" y="148.3">GP2D12</text>
<text x="253" y="145.7">Allegro Coulomb Counter</text>
<text x="254.3" y="148.3">Sharp IR Range Finder</text>
<text x="223.2" y="150.9">5</text>
<text x="223.2" y="153.5">4</text>
<text x="223.2" y="156">3</text>
<text x="230.6" y="150.9">1</text>
<text x="230.6" y="153.5">1</text>
<text x="230.6" y="156">1</text>
<text x="238" y="156">6 DoF IMU</text>
<text x="240.6" y="153.5">SRV-1</text>
<text x="241.8" y="150.9">EZ0</text>
<text x="254.3" y="150.9">Maxbotix Range Sensor</text>
<text x="255.6" y="156">Sensor Dynamics IMU</text>
<text x="258.1" y="153.5">Blackfin Camera</text>
<text x="223.2" y="158.6">2</text>
<text x="223.2" y="161.2">1</text>
<text x="230.6" y="158.6">1</text>
<text x="230.6" y="161.2">1</text>
<text x="238.7" y="158.6">PKG30011</text>
<text x="238.7" y="161.2">GUM3503F</text>
<text x="256.2" y="161.2">Gumstix Overo Fire</text>
<text x="257.5" y="158.6">Gumstix Pinto-TH</text>
<text x="108.1" y="167.9">Autonomous Helicopter Navigation System 2010</text>
<text x="158.9" y="166.7">DRAWN</text>
<text x="204.7" y="166.7">PROJECT</text>
<text x="108.1" y="174.4">Michael Hamilton – Project Manager</text>
<text x="108.1" y="177.4">Michael Kincel – Hardware</text>
<text x="158.9" y="174.2">DATE</text>
<text x="158.9" y="179.1">SCALE</text>
<text x="204.7" y="174.2">TITLE</text>
<text x="108.1" y="180.4">Timothy Molloy – Autopilot</text>
<text x="108.1" y="183.3">Liam O’Sullivan – Computer Vision</text>
<text x="158.9" y="184.1">CHECKED</text>
<text x="108.1" y="189.9">Luis Mejias – Project Supervisor</text>
<text x="158.9" y="189.1">REVISION</text>
<text x="204.7" y="189.1">FILE</text>
</g>
</svg>
